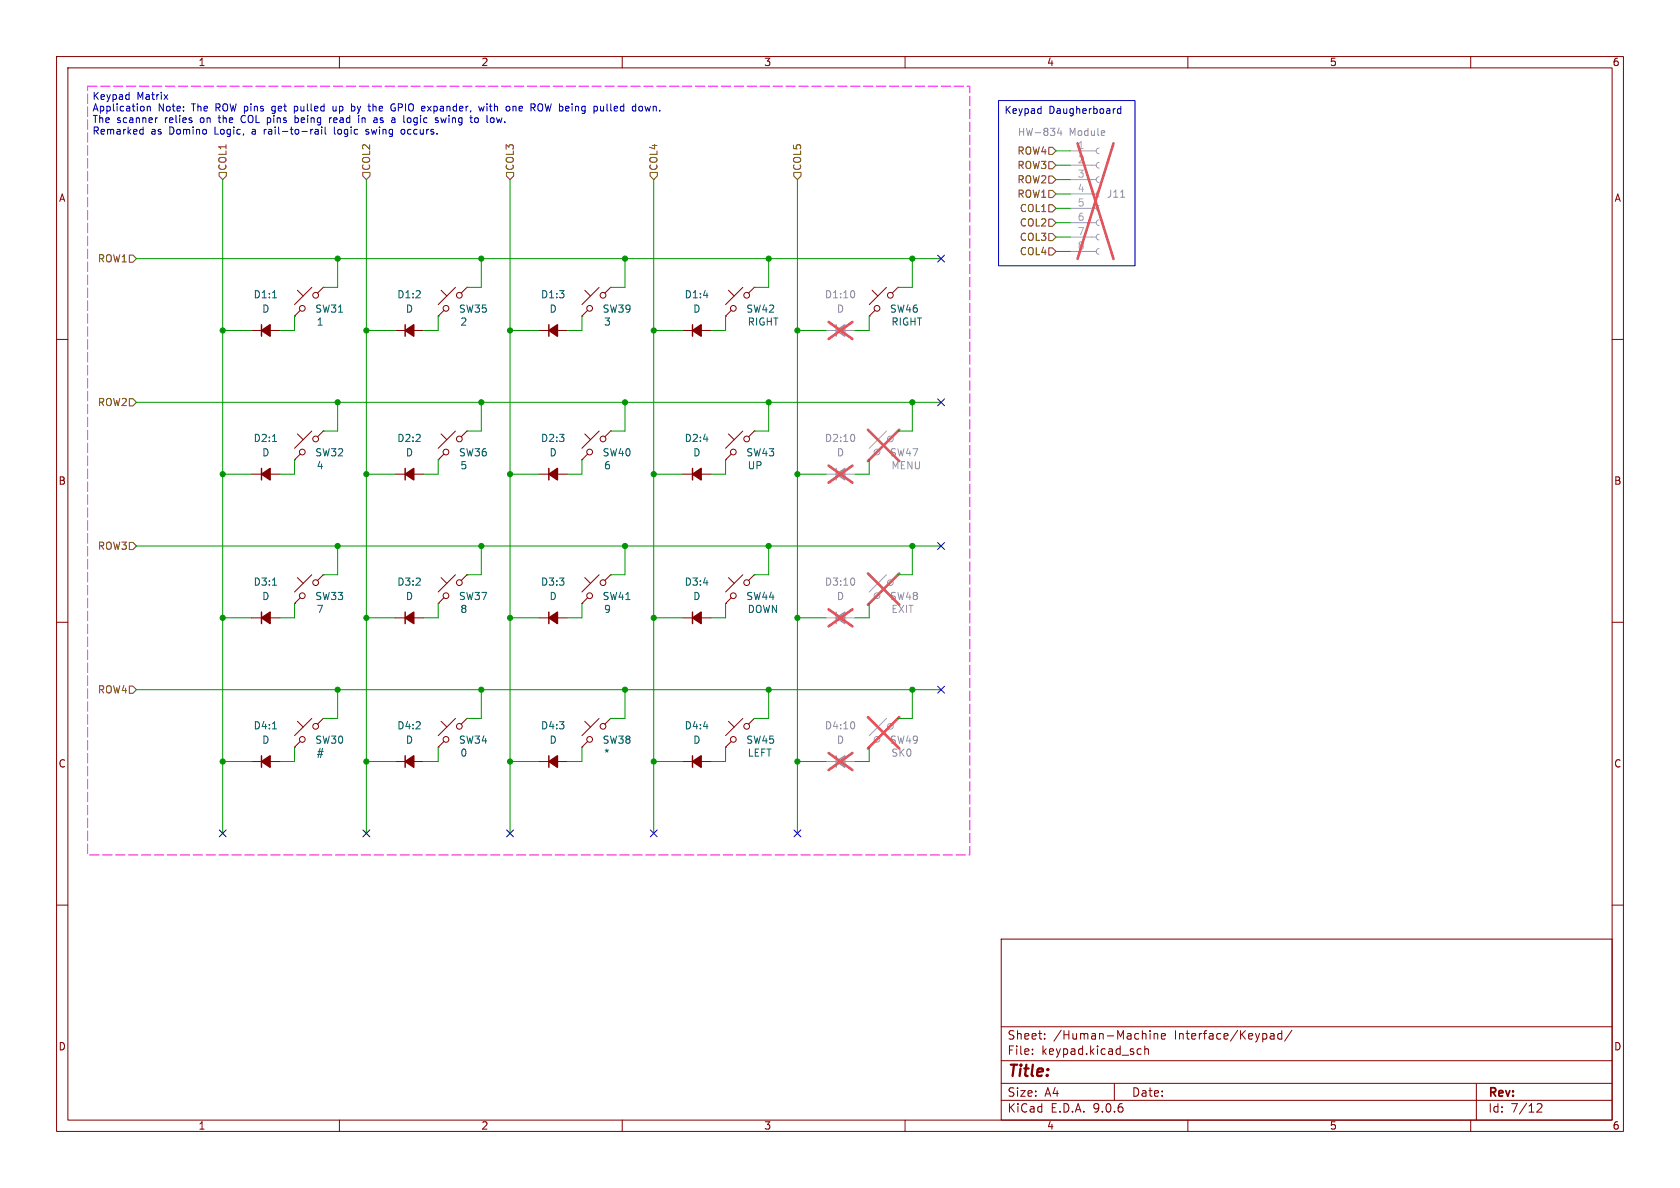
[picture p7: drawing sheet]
<svg xmlns="http://www.w3.org/2000/svg" width="297mm" height="210mm" viewBox="0 0 297 210" stroke-linecap="round" stroke-linejoin="round" font-family="sans-serif">
<g fill="none" stroke="#840000" stroke-width=".18">
<path d="M10 10h277v190h-277zM12 12h273v186h-273zM60 10v2M110 10v2M160 10v2M210 10v2M260 10v2M44.4 58.4h5.1M52.1 55.9h.1M52.6 51.3l1 1M53.1 54.9l-1 1M55.1 50.8l-3 3"/>
<path d="M57.1 50.8l-1 1M57.1 50.8h.1M69.8 58.4h5.1M77.5 55.9h.1M78 51.3l1 1M78.5 54.9l-1 1M80.5 50.8l-3 3M82.5 50.8l-1 1M82.5 50.8h.1M95.2 58.4h5.1M102.9 55.9h.1M103.4 51.3l1 1"/>
<path d="M103.9 54.9l-1 1M105.9 50.8l-3 3M107.9 50.8l-1 1M107.9 50.8h.1M120.6 58.4h5.1M128.3 55.9h.1M128.8 51.3l1 1M129.3 54.9l-1 1M131.3 50.8l-3 3M133.3 50.8l-1 1M133.3 50.8h.1M153.7 55.9h.1"/>
<path d="M154.2 51.3l1 1M154.7 54.9l-1 1M156.7 50.8l-3 3M158.7 50.8l-1 1M158.7 50.8h.1M10 60h2M52.6 76.7l1 1M55.1 76.2l-3 3M57.1 76.2l-1 1M57.1 76.2h.1M78 76.7l1 1M80.5 76.2l-3 3"/>
<path d="M82.5 76.2l-1 1M82.5 76.2h.1M103.4 76.7l1 1M105.9 76.2l-3 3M107.9 76.2l-1 1M107.9 76.2h.1M128.8 76.7l1 1M131.3 76.2l-3 3M133.3 76.2l-1 1M133.3 76.2h.1M285 60h2M44.4 83.8h5.1"/>
<path d="M52.1 81.3h.1M53.1 80.3l-1 1M69.8 83.8h5.1M77.5 81.3h.1M78.5 80.3l-1 1M95.2 83.8h5.1M102.9 81.3h.1M103.9 80.3l-1 1M120.6 83.8h5.1M128.3 81.3h.1M129.3 80.3l-1 1M10 110h2"/>
<path d="M44.4 109.2h5.1M52.1 106.7h.1M52.6 102.1l1 1M53.1 105.7l-1 1M55.1 101.6l-3 3M57.1 101.6l-1 1M57.1 101.6h.1M69.8 109.2h5.1M77.5 106.7h.1M78 102.1l1 1M78.5 105.7l-1 1M80.5 101.6l-3 3"/>
<path d="M82.5 101.6l-1 1M82.5 101.6h.1M95.2 109.2h5.1M102.9 106.7h.1M103.4 102.1l1 1M103.9 105.7l-1 1M105.9 101.6l-3 3M107.9 101.6l-1 1M107.9 101.6h.1M120.6 109.2h5.1M128.3 106.7h.1M128.8 102.1l1 1"/>
<path d="M129.3 105.7l-1 1M131.3 101.6l-3 3M133.3 101.6l-1 1M133.3 101.6h.1M285 110h2M44.4 134.6h5.1M52.1 132.1h.1M52.6 127.5l1 1M53.1 131.1l-1 1M55.1 127l-3 3M57.1 127l-1 1M57.1 127h.1"/>
<path d="M69.8 134.6h5.1M77.5 132.1h.1M78 127.5l1 1M78.5 131.1l-1 1M80.5 127l-3 3M82.5 127l-1 1M82.5 127h.1M95.2 134.6h5.1M102.9 132.1h.1M103.4 127.5l1 1M103.9 131.1l-1 1M105.9 127l-3 3"/>
<path d="M107.9 127l-1 1M107.9 127h.1M120.6 134.6h5.1M128.3 132.1h.1M128.8 127.5l1 1M129.3 131.1l-1 1M131.3 127l-3 3M133.3 127l-1 1M133.3 127h.1M10 160h2M177 166h108v32h-108zM285 160h2"/>
<path d="M60 198v2M110 198v2M160 198v2M177 194.5h108M177 191.5h108M177 187.5h108M177 181.5h108M182.5 186.3v.1M182.5 185.5v.1M184.7 183.6v.1M184.7 182.8v.1M197 191.5v3"/>
<path d="M201.2 186.3h.5M201.2 185.5h.5M202.4 185.5l.2-.1 .4 .1v.9M202.4 184.9v1.5M203.3 182.2v.1M203.3 182.7v1M204 182.7v1M204 182.8l.2-.1 .4 .1 .1 .9M205.3 183.2l.7-.1v-.3l-.5-.1-.2 .2 .1 .7h.6M210 198v2M224.7 182.7h.3l.2 .2v.8M225.2 183.6l-.5 .1"/>
<path d="M225.2 183.1h-.5M226.6 182.8l-.4-.1-.3 .3v.4l.1 .2h.6M226.6 182.2v1.5M228.4 182.1l-1.3 2M260 198v2M261 191.5v6.5M271.7 195.2l.6-.1 .2 .1 .1 .3-.9 1.1h.9"/>
<circle cx="53.4" cy="54.5" r=".51"/>
<circle cx="55.8" cy="52.2" r=".51"/>
<circle cx="78.8" cy="54.5" r=".51"/>
<circle cx="81.2" cy="52.2" r=".51"/>
<circle cx="104.2" cy="54.5" r=".51"/>
<circle cx="106.6" cy="52.2" r=".51"/>
<circle cx="129.6" cy="54.5" r=".51"/>
<circle cx="132" cy="52.2" r=".51"/>
<circle cx="155" cy="54.5" r=".51"/>
<circle cx="157.4" cy="52.2" r=".51"/>
<circle cx="53.4" cy="79.9" r=".51"/>
<circle cx="55.8" cy="77.6" r=".51"/>
<circle cx="78.8" cy="79.9" r=".51"/>
<circle cx="81.2" cy="77.6" r=".51"/>
<circle cx="104.2" cy="79.9" r=".51"/>
<circle cx="106.6" cy="77.6" r=".51"/>
<circle cx="129.6" cy="79.9" r=".51"/>
<circle cx="132" cy="77.6" r=".51"/>
<circle cx="53.4" cy="105.3" r=".51"/>
<circle cx="55.8" cy="103" r=".51"/>
<circle cx="78.8" cy="105.3" r=".51"/>
<circle cx="81.2" cy="103" r=".51"/>
<circle cx="104.2" cy="105.3" r=".51"/>
<circle cx="106.6" cy="103" r=".51"/>
<circle cx="129.6" cy="105.3" r=".51"/>
<circle cx="132" cy="103" r=".51"/>
<circle cx="53.4" cy="130.7" r=".51"/>
<circle cx="55.8" cy="128.4" r=".51"/>
<circle cx="78.8" cy="130.7" r=".51"/>
<circle cx="81.2" cy="128.4" r=".51"/>
<circle cx="104.2" cy="130.7" r=".51"/>
<circle cx="106.6" cy="128.4" r=".51"/>
<circle cx="129.6" cy="130.7" r=".51"/>
<circle cx="132" cy="128.4" r=".51"/>
</g>
<g fill="none" stroke="#840000" stroke-width=".25">
<path d="M46.2 57.4v2M71.6 57.4v2M97 57.4v2M122.4 57.4v2M46.2 82.8v2M71.6 82.8v2M97 82.8v2M122.4 82.8v2M46.2 108.2v2M71.6 108.2v2M97 108.2v2M122.4 108.2v2"/>
<path d="M46.2 133.6v2M71.6 133.6v2M97 133.6v2M122.4 133.6v2"/>
</g>
<g fill="#840000" stroke="#840000" stroke-width=".25">
<path d="M97 58.4l1.6-1v2z"/>
<path d="M97 109.2l1.6-1v2z"/>
<path d="M71.6 58.4l1.6-1v2z"/>
<path d="M46.2 58.4l1.6-1v2z"/>
<path d="M122.4 83.8l1.6-1v2z"/>
<path d="M97 83.8l1.6-1v2z"/>
<path d="M122.4 58.4l1.6-1v2z"/>
<path d="M46.2 109.2l1.6-1v2z"/>
<path d="M71.6 134.6l1.6-1v2z"/>
<path d="M71.6 109.2l1.6-1v2z"/>
<path d="M46.2 83.8l1.6-1v2z"/>
<path d="M71.6 83.8l1.6-1v2z"/>
<path d="M97 134.6l1.6-1v2z"/>
<path d="M122.4 109.2l1.6-1v2z"/>
<path d="M122.4 134.6l1.6-1v2z"/>
<path d="M46.2 134.6l1.6-1v2z"/>
</g>
<path d="M48.2 52.6h.7M48.2 78h.7M48.2 103.4h.7M48.2 128.8h.7" fill="none" stroke="#006464" stroke-width=".18"/>
<g fill="none" stroke="#a1a1a1" stroke-width=".18">
<path d="M189.2 26.7h4.6M189.2 29.2h4.6M189.2 31.8h4.6M189.2 34.3h4.6M189.2 36.8h4.6M189.2 39.4h4.6M194.3 26.2l-.3 .1-.2 .4 .2 .3 .3 .2M194.3 28.7l-.3 .2-.2 .3 .2 .4 .3 .1M194.3 31.2l-.3 .2-.2 .4 .2 .3 .3 .2M194.3 33.8l-.3 .1-.2 .4 .2 .3 .3 .2M194.3 36.3l-.3 .2-.2 .3 .2 .4 .3 .1M194.3 38.9l-.3 .1-.2 .4 .2 .3 .3 .2"/>
<path d="M146 58.4h5.1M189.2 41.9h4.6M189.2 44.5h4.6M194.3 41.4l-.3 .2-.2 .3 .2 .4 .3 .1M194.3 43.9l-.3 .2-.2 .4 .2 .3 .3 .2M154.2 76.7l1 1M156.7 76.2l-3 3M158.7 76.2l-1 1M158.7 76.2h.1M146 83.8h5.1M153.7 81.3h.1M154.7 80.3l-1 1"/>
<path d="M146 109.2h5.1M153.7 106.7h.1M154.2 102.1l1 1M154.7 105.7l-1 1M156.7 101.6l-3 3M158.7 101.6l-1 1M158.7 101.6h.1M146 134.6h5.1M153.7 132.1h.1M154.2 127.5l1 1M154.7 131.1l-1 1M156.7 127l-3 3"/>
<path d="M158.7 127l-1 1M158.7 127h.1"/>
<circle cx="155" cy="79.9" r=".51"/>
<circle cx="157.4" cy="77.6" r=".51"/>
<circle cx="155" cy="105.3" r=".51"/>
<circle cx="157.4" cy="103" r=".51"/>
<circle cx="155" cy="130.7" r=".51"/>
<circle cx="157.4" cy="128.4" r=".51"/>
</g>
<g fill="none" stroke="#e65255" stroke-width=".46">
<path d="M190.5 25.3l6.4 20.5M196.9 25.3l-6.4 20.5M146.5 56.9l4.2 3M150.7 56.9l-4.2 3M153.4 76l5.6 5.5M159 76l-5.6 5.5M146.5 82.3l4.2 3M150.7 82.3l-4.2 3M146.5 107.7l4.2 3M150.7 107.7l-4.2 3M153.4 101.4l5.6 5.5M159 101.4l-5.6 5.5"/>
<path d="M146.5 133.1l4.2 3M150.7 133.1l-4.2 3M153.4 126.8l5.6 5.5M159 126.8l-5.6 5.5"/>
</g>
<path d="M187.3 22.6l-.3 .9h.7M187.6 23.1v.8M198.1 34.9h.7M151 51.5l.1 .4-.1 .6M151 76.9l.1 .4-.1 .6M151 102.3l.1 .4-.1 .6M151 127.7l.1 .4-.1 .6" fill="none" stroke="#989898" stroke-width=".18"/>
<path d="M147.8 57.4v2M147.8 82.8v2M147.8 108.2v2M147.8 133.6v2" fill="none" stroke="#a1a1a1" stroke-width=".25"/>
<g fill="#a1a1a1" stroke="#a1a1a1" stroke-width=".25">
<path d="M147.8 134.6l1.6-1v2z"/>
<path d="M147.8 83.8l1.6-1v2z"/>
<path d="M147.8 109.2l1.6-1v2z"/>
<path d="M147.8 58.4l1.6-1v2z"/>
</g>
<g fill="none" stroke="#725600" stroke-width=".18">
<path d="M38.7 30.5h1.3v.6l-.6 .7-.7-.7zM64.1 30.5h1.3v.6l-.6 .7-.7-.7zM89.5 30.5h1.3v.6l-.6 .7-.7-.7zM114.9 30.5h1.3v.6l-.6 .7-.7-.7zM140.3 30.5h1.3v.6l-.6 .7-.7-.7zM185.4 36.2h.7l.6 .6-.6 .7h-.7zM185.4 38.7h.7l.6 .7-.6 .6h-.7zM185.4 33.7h.7l.6 .6-.6 .6h-.7zM185.4 28.6h.7l.6 .6-.6 .6h-.7zM185.4 26h.7l.6 .7-.6 .6h-.7zM185.4 31.1h.7l.6 .7-.6 .6h-.7zM22.9 45.1h.6l.6 .6-.6 .7h-.6z"/>
<path d="M185.4 43.8h.7l.6 .7-.6 .6h-.7zM185.4 41.3h.7l.6 .6-.6 .6h-.7zM22.9 70.5h.6l.6 .6-.6 .7h-.6zM22.9 95.9h.6l.6 .6-.6 .7h-.6zM22.9 121.3h.6l.6 .6-.6 .7h-.6z"/>
</g>
<g fill="none" stroke="#009600" stroke-width=".18">
<path d="M39.4 31.8v115.5M64.8 31.8v115.5M90.2 31.8v115.5M115.6 31.8v115.5M141 31.8v115.5M186.7 31.8h2.5M186.7 36.8h2.5M186.7 34.3h2.5M186.7 39.4h2.5M186.7 29.2h2.5M186.7 26.7h2.5M24.1 45.7h142.3"/>
<path d="M39.4 58.4h5M52.1 55.9v2.5h-2.6M59.7 45.7v5.1h-2.6M64.8 58.4h5M77.5 55.9v2.5h-2.6M85.1 45.7v5.1h-2.6M90.2 58.4h5M102.9 55.9v2.5h-2.6M110.5 45.7v5.1h-2.6M115.6 58.4h5M128.3 55.9v2.5h-2.6M135.9 45.7v5.1h-2.6"/>
<path d="M141 58.4h5M153.7 55.9v2.5h-2.6M161.3 45.7v5.1h-2.6M186.7 41.9h2.5M186.7 44.5h2.5M24.1 71.1h142.3M59.7 71.1v5.1h-2.6M85.1 71.1v5.1h-2.6M110.5 71.1v5.1h-2.6M135.9 71.1v5.1h-2.6M161.3 71.1v5.1h-2.6M24.1 96.5h142.3"/>
<path d="M39.4 83.8h5M52.1 81.3v2.5h-2.6M59.7 96.5v5.1h-2.6M64.8 83.8h5M77.5 81.3v2.5h-2.6M85.1 96.5v5.1h-2.6M90.2 83.8h5M102.9 81.3v2.5h-2.6M110.5 96.5v5.1h-2.6M115.6 83.8h5M128.3 81.3v2.5h-2.6M135.9 96.5v5.1h-2.6"/>
<path d="M141 83.8h5M153.7 81.3v2.5h-2.6M161.3 96.5v5.1h-2.6M39.4 109.2h5M52.1 106.7v2.5h-2.6M64.8 109.2h5M77.5 106.7v2.5h-2.6M90.2 109.2h5M102.9 106.7v2.5h-2.6M115.6 109.2h5M128.3 106.7v2.5h-2.6M141 109.2h5"/>
<path d="M153.7 106.7v2.5h-2.6M24.1 121.9h142.3M39.4 134.6h5M52.1 132.1v2.5h-2.6M59.7 121.9v5.1h-2.6M64.8 134.6h5M77.5 132.1v2.5h-2.6M85.1 121.9v5.1h-2.6M90.2 134.6h5M102.9 132.1v2.5h-2.6M110.5 121.9v5.1h-2.6M115.6 134.6h5"/>
<path d="M128.3 132.1v2.5h-2.6M135.9 121.9v5.1h-2.6M141 134.6h5M153.7 132.1v2.5h-2.6M161.3 121.9v5.1h-2.6"/>
</g>
<g fill="none" stroke="#000084" stroke-width=".18">
<path d="M165.8 45.1l1.2 1.2M167 45.1l-1.2 1.2M165.8 70.5l1.2 1.2M167 70.5l-1.2 1.2M165.8 95.9l1.2 1.2M167 95.9l-1.2 1.2M165.8 121.3l1.2 1.2M167 121.3l-1.2 1.2M38.8 146.7l1.2 1.2M40 146.7l-1.2 1.2M64.2 146.7l1.2 1.2M65.4 146.7l-1.2 1.2"/>
<path d="M89.6 146.7l1.2 1.2M90.8 146.7l-1.2 1.2M115 146.7l1.2 1.2M116.2 146.7l-1.2 1.2M140.4 146.7l1.2 1.2M141.6 146.7l-1.2 1.2"/>
</g>
<g fill="none" stroke="#0000c2" stroke-width=".18">
<path d="M22.7 16.7l.1 .1M22.8 16.3v1.3M22.8 17.5l-.1 .1M25.4 18.8l.1 .2-.1 .6M26 18.9l.2-.1h.3l.1 .8M26 18.8v.8M29 16.7l.7 .9M29.7 16.7l-.7 .9M48.1 20l.1 .1M48.3 18.8l-.3 .2v.4l.3 .2M52 18.8v1.3M52 19.6h.4"/>
<path d="M52.4 18.8h-.4M58.9 18.8v.8h.3l.2-.1M62.3 18.8h.3l.1 .2v.5l-.4 .1M65.9 18.4v1.2M66.1 18.8l-.2 .1M69.5 18.4h.3M69.6 19.1h.3v.4l-.3 .1M84.6 18.8l.3 .8 .2-.6 .3 .6 .2-.8M86.1 18.4v.1M86.1 18.8v.8M90.7 18.9l.3-.1 .2 .2M90.7 18.8v.8"/>
<path d="M95.2 19.4l.2 .2 .5-.2M95.2 18.5l.2-.1 .5 .1M106.7 19.5l-.4 .1M106.7 18.8v.8M107.3 18.4l.1 1.2M113.1 18.8h.3l.2 .2-.1 .5-.1 .1h-.3M114 18.8l.3 .8 .2-.6M176.5 17.8h24.2v29.2h-24.2zM183.9 19.2l.2 .1M184.1 18.8v1.3M184.1 20l-.2 .1M198.1 18.8v1.3"/>
<path d="M198.1 19.3l-.3-.1-.3 .3 .2 .5h.4M24.8 23.7h.5M24.8 22.9h.5M25.3 22.4v1.3M27.8 20.8l-.3 .3M42.7 20.7l-.1 .4 .2 .5M46.7 22.9v.8M46.8 22.9l-.1 .2M52.2 20.4v1.3M52.5 20.8l-.3 .1M52.6 20.9h.1M52.7 21.6l-.2 .1-.3-.1"/>
<path d="M56.2 22.9l.1 .8M56.3 23.2h-.5l-.1 .2 .1 .3h.5M56.9 22.9v.8M57.5 22.4v1.1l.2 .2M58.3 20.8v.9M58.6 20.8l-.3 .3M59.1 20.9v.7M59.1 22.4v1.1l.2 .2M59.6 21.1l-.6 .1M64 20.8v.9M64.1 20.9h-.1M65.2 22.9h-.3l-.2 .2 .5 .4"/>
<path d="M65.2 23.5l-.2 .2h-.3M71 23l.1-.1 .4 .1 .1 .5-.2 .2h-.3l-.1-.1zM77.9 20.8l.3 .9 .2-.6 .2 .6 .3-.9M84.5 20.9l.1 .5-.1 .2-.4 .1M87.8 20.8l.2 .9 .3-.6"/>
</g>
<path d="M15.5 15.2h155.9v135.9h-155.9z" fill="none" stroke="#f0f" stroke-width=".18" stroke-dasharray="1.7 .6"/>
<g fill="#009600" stroke="#009600" stroke-width=".18">
<circle cx="161.3" cy="71.1" r=".46"/>
<circle cx="161.3" cy="96.5" r=".46"/>
<circle cx="141" cy="83.8" r=".46"/>
<circle cx="161.3" cy="121.9" r=".46"/>
<circle cx="135.9" cy="71.1" r=".46"/>
<circle cx="141" cy="58.4" r=".46"/>
<circle cx="64.8" cy="134.6" r=".46"/>
<circle cx="59.7" cy="121.9" r=".46"/>
<circle cx="39.4" cy="134.6" r=".46"/>
<circle cx="59.7" cy="96.5" r=".46"/>
<circle cx="64.8" cy="109.2" r=".46"/>
<circle cx="39.4" cy="109.2" r=".46"/>
<circle cx="85.1" cy="45.7" r=".46"/>
<circle cx="90.2" cy="58.4" r=".46"/>
<circle cx="90.2" cy="83.8" r=".46"/>
<circle cx="110.5" cy="71.1" r=".46"/>
<circle cx="64.8" cy="58.4" r=".46"/>
<circle cx="39.4" cy="58.4" r=".46"/>
<circle cx="59.7" cy="45.7" r=".46"/>
<circle cx="115.6" cy="134.6" r=".46"/>
<circle cx="85.1" cy="121.9" r=".46"/>
<circle cx="141" cy="134.6" r=".46"/>
<circle cx="135.9" cy="121.9" r=".46"/>
<circle cx="141" cy="109.2" r=".46"/>
<circle cx="135.9" cy="96.5" r=".46"/>
<circle cx="115.6" cy="83.8" r=".46"/>
<circle cx="110.5" cy="96.5" r=".46"/>
<circle cx="110.5" cy="121.9" r=".46"/>
<circle cx="115.6" cy="109.2" r=".46"/>
<circle cx="90.2" cy="109.2" r=".46"/>
<circle cx="90.2" cy="134.6" r=".46"/>
<circle cx="85.1" cy="71.1" r=".46"/>
<circle cx="85.1" cy="96.5" r=".46"/>
<circle cx="64.8" cy="83.8" r=".46"/>
<circle cx="39.4" cy="83.8" r=".46"/>
<circle cx="59.7" cy="71.1" r=".46"/>
<circle cx="115.6" cy="58.4" r=".46"/>
<circle cx="110.5" cy="45.7" r=".46"/>
<circle cx="161.3" cy="45.7" r=".46"/>
<circle cx="135.9" cy="45.7" r=".46"/>
</g>
<text font-size="2.8" fill="#840000" x="178" y="190.9">Title:</text>
<g font-size="2.1" fill="#840000">
<text x="178" y="184">Sheet:</text>
<text x="186.2" y="184">/Human-Machine</text>
<text x="207.7" y="184">Interface/Keypad/</text>
<text x="178" y="186.7">File:</text>
<text x="184.1" y="186.7">keypad.kicad_sch</text>
<text x="178" y="196.9">KiCad</text>
<text x="178" y="194.1">Size:</text>
<text x="184.7" y="194.1">A4</text>
<text x="185.7" y="196.9">E.D.A.</text>
<text x="193.3" y="196.9">9.0.6</text>
<text x="200" y="194.1">Date:</text>
<text x="263" y="194.3">Rev:</text>
<text x="263" y="196.9">Id:</text>
<text x="267.1" y="196.9">7/12</text>
</g>
<g font-size="1.8" fill="#840000">
<text x="35" y="11.9">1</text>
<text x="85" y="11.9">2</text>
<text x="135" y="11.9">3</text>
<text x="185" y="11.9">4</text>
<text x="235" y="11.9">5</text>
<text x="285" y="11.9">6</text>
<text x="10.3" y="35.9">A</text>
<text x="285.3" y="35.9">A</text>
<text x="10.3" y="85.9">B</text>
<text x="285.3" y="85.9">B</text>
<text x="10.3" y="135.9">C</text>
<text x="285.3" y="135.9">C</text>
<text x="10.3" y="185.9">D</text>
<text x="285.3" y="185.9">D</text>
<text x="35" y="199.9">1</text>
<text x="85" y="199.9">2</text>
<text x="135" y="199.9">3</text>
<text x="185" y="199.9">4</text>
<text x="235" y="199.9">5</text>
<text x="285" y="199.9">6</text>
</g>
<g font-size="1.8" fill="#0000c2">
<text x="16.3" y="17.9">Keypad</text>
<text x="24.2" y="17.9">Matrix</text>
<text x="16.3" y="19.9">Application</text>
<text x="16.3" y="22">The</text>
<text x="20.6" y="22">scanner</text>
<text x="27.9" y="19.9">Note:</text>
<text x="29.2" y="22">relies</text>
<text x="34" y="19.9">The</text>
<text x="35.7" y="22">on</text>
<text x="38.4" y="19.9">ROW pins</text>
<text x="39.1" y="22">the</text>
<text x="43.3" y="22">COL pins</text>
<text x="48.7" y="19.9">get</text>
<text x="52.9" y="19.9">pulled</text>
<text x="53.2" y="22">being</text>
<text x="59.5" y="22">read</text>
<text x="59.9" y="19.9">up</text>
<text x="63.4" y="19.9">by</text>
<text x="64.8" y="22">in</text>
<text x="66.6" y="19.9">the</text>
<text x="67.8" y="22">as</text>
<text x="70.8" y="19.9">GPIO expander,</text>
<text x="71.1" y="22">a</text>
<text x="73.4" y="22">logic</text>
<text x="79.3" y="22">swing</text>
<text x="85.7" y="22">to</text>
<text x="86.8" y="19.9">with</text>
<text x="88.7" y="22">low.</text>
<text x="91.8" y="19.9">one</text>
<text x="96.3" y="19.9">ROW being</text>
<text x="107.9" y="19.9">pulled</text>
<text x="114.9" y="19.9">down.</text>
<text x="177.5" y="20.5">Keypad</text>
<text x="185.4" y="20.5">Daugherboard</text>
<text x="16.3" y="24">Remarked</text>
<text x="26.7" y="24">as</text>
<text x="30" y="24">Domino</text>
<text x="38.2" y="24">Logic,</text>
<text x="45" y="24">a</text>
<text x="47.3" y="24">rail-to-rail</text>
<text x="59.9" y="24">logic</text>
<text x="65.8" y="24">swing</text>
<text x="72.2" y="24">occurs.</text>
</g>
<g font-size="1.8" fill="#725600">
<text x="179.8" y="27.5">ROW4</text>
<text x="40.2" y="30.3" transform="rotate(-90 40.2 30.3)">COL1</text>
<text x="65.6" y="30.3" transform="rotate(-90 65.6 30.3)">COL2</text>
<text x="91" y="30.3" transform="rotate(-90 91 30.3)">COL3</text>
<text x="116.4" y="30.3" transform="rotate(-90 116.4 30.3)">COL4</text>
<text x="141.8" y="30.3" transform="rotate(-90 141.8 30.3)">COL5</text>
<text x="179.8" y="35.2">ROW1</text>
<text x="179.8" y="30.1">ROW3</text>
<text x="179.8" y="32.6">ROW2</text>
<text x="180.2" y="37.7">COL1</text>
<text x="180.2" y="40.2">COL2</text>
<text x="17.2" y="46.6">ROW1</text>
<text x="180.2" y="45.3">COL4</text>
<text x="180.2" y="42.8">COL3</text>
<text x="17.2" y="72">ROW2</text>
<text x="17.2" y="97.4">ROW3</text>
<text x="17.2" y="122.8">ROW4</text>
</g>
<g font-size="1.8" fill="#989898">
<text x="179.8" y="24.2">HW-834</text>
<text x="189" y="24.2">Module</text>
<text x="195.6" y="35.2">J11</text>
<text x="145.7" y="52.9">D1:10</text>
<text x="147.9" y="55.5">D</text>
<text x="145.7" y="78.3">D2:10</text>
<text x="147.9" y="80.9">D</text>
<text x="157.2" y="80.9">SW47</text>
<text x="157.5" y="83.2">MENU</text>
<text x="145.7" y="103.7">D3:10</text>
<text x="147.9" y="106.3">D</text>
<text x="157.2" y="106.3">SW48</text>
<text x="157.5" y="108.6">EXIT</text>
<text x="145.7" y="129.1">D4:10</text>
<text x="147.9" y="131.7">D</text>
<text x="157.2" y="131.7">SW49</text>
<text x="157.5" y="134">SK0</text>
</g>
<g font-size="1.8" fill="#aaa">
<text x="190.4" y="26.4">1</text>
<text x="190.4" y="29">2</text>
<text x="190.4" y="31.5">3</text>
<text x="190.4" y="34">4</text>
<text x="190.4" y="36.6">5</text>
<text x="190.4" y="39.1">6</text>
<text x="190.4" y="41.7">7</text>
<text x="190.4" y="44.2">8</text>
</g>
<g font-size="1.8" fill="#006464">
<text x="44.7" y="52.9">D1:1</text>
<text x="70.1" y="52.9">D1:2</text>
<text x="95.5" y="52.9">D1:3</text>
<text x="120.9" y="52.9">D1:4</text>
<text x="46.3" y="55.5">D</text>
<text x="55.6" y="55.5">SW31</text>
<text x="55.9" y="57.8">1</text>
<text x="71.7" y="55.5">D</text>
<text x="81" y="55.5">SW35</text>
<text x="81.3" y="57.8">2</text>
<text x="97.1" y="55.5">D</text>
<text x="106.4" y="55.5">SW39</text>
<text x="106.7" y="57.8">3</text>
<text x="122.5" y="55.5">D</text>
<text x="131.8" y="55.5">SW42</text>
<text x="132.1" y="57.8">RIGHT</text>
<text x="157.2" y="55.5">SW46</text>
<text x="157.5" y="57.8">RIGHT</text>
<text x="44.7" y="78.3">D2:1</text>
<text x="46.3" y="80.9">D</text>
<text x="55.6" y="80.9">SW32</text>
<text x="55.9" y="83.2">4</text>
<text x="70.1" y="78.3">D2:2</text>
<text x="71.7" y="80.9">D</text>
<text x="81" y="80.9">SW36</text>
<text x="81.3" y="83.2">5</text>
<text x="95.5" y="78.3">D2:3</text>
<text x="97.1" y="80.9">D</text>
<text x="106.4" y="80.9">SW40</text>
<text x="106.7" y="83.2">6</text>
<text x="120.9" y="78.3">D2:4</text>
<text x="122.5" y="80.9">D</text>
<text x="131.8" y="80.9">SW43</text>
<text x="132.1" y="83.2">UP</text>
<text x="44.7" y="103.7">D3:1</text>
<text x="46.3" y="106.3">D</text>
<text x="55.6" y="106.3">SW33</text>
<text x="70.1" y="103.7">D3:2</text>
<text x="71.7" y="106.3">D</text>
<text x="81" y="106.3">SW37</text>
<text x="95.5" y="103.7">D3:3</text>
<text x="97.1" y="106.3">D</text>
<text x="106.4" y="106.3">SW41</text>
<text x="120.9" y="103.7">D3:4</text>
<text x="122.5" y="106.3">D</text>
<text x="131.8" y="106.3">SW44</text>
<text x="55.9" y="108.6">7</text>
<text x="81.3" y="108.6">8</text>
<text x="106.7" y="108.6">9</text>
<text x="132.1" y="108.6">DOWN</text>
<text x="44.7" y="129.1">D4:1</text>
<text x="46.3" y="131.7">D</text>
<text x="55.6" y="131.7">SW30</text>
<text x="70.1" y="129.1">D4:2</text>
<text x="71.7" y="131.7">D</text>
<text x="81" y="131.7">SW34</text>
<text x="95.5" y="129.1">D4:3</text>
<text x="97.1" y="131.7">D</text>
<text x="106.4" y="131.7">SW38</text>
<text x="120.9" y="129.1">D4:4</text>
<text x="122.5" y="131.7">D</text>
<text x="131.8" y="131.7">SW45</text>
<text x="55.9" y="134">#</text>
<text x="81.3" y="134">0</text>
<text x="106.7" y="134">*</text>
<text x="132.1" y="134">LEFT</text>
</g>
</svg>
